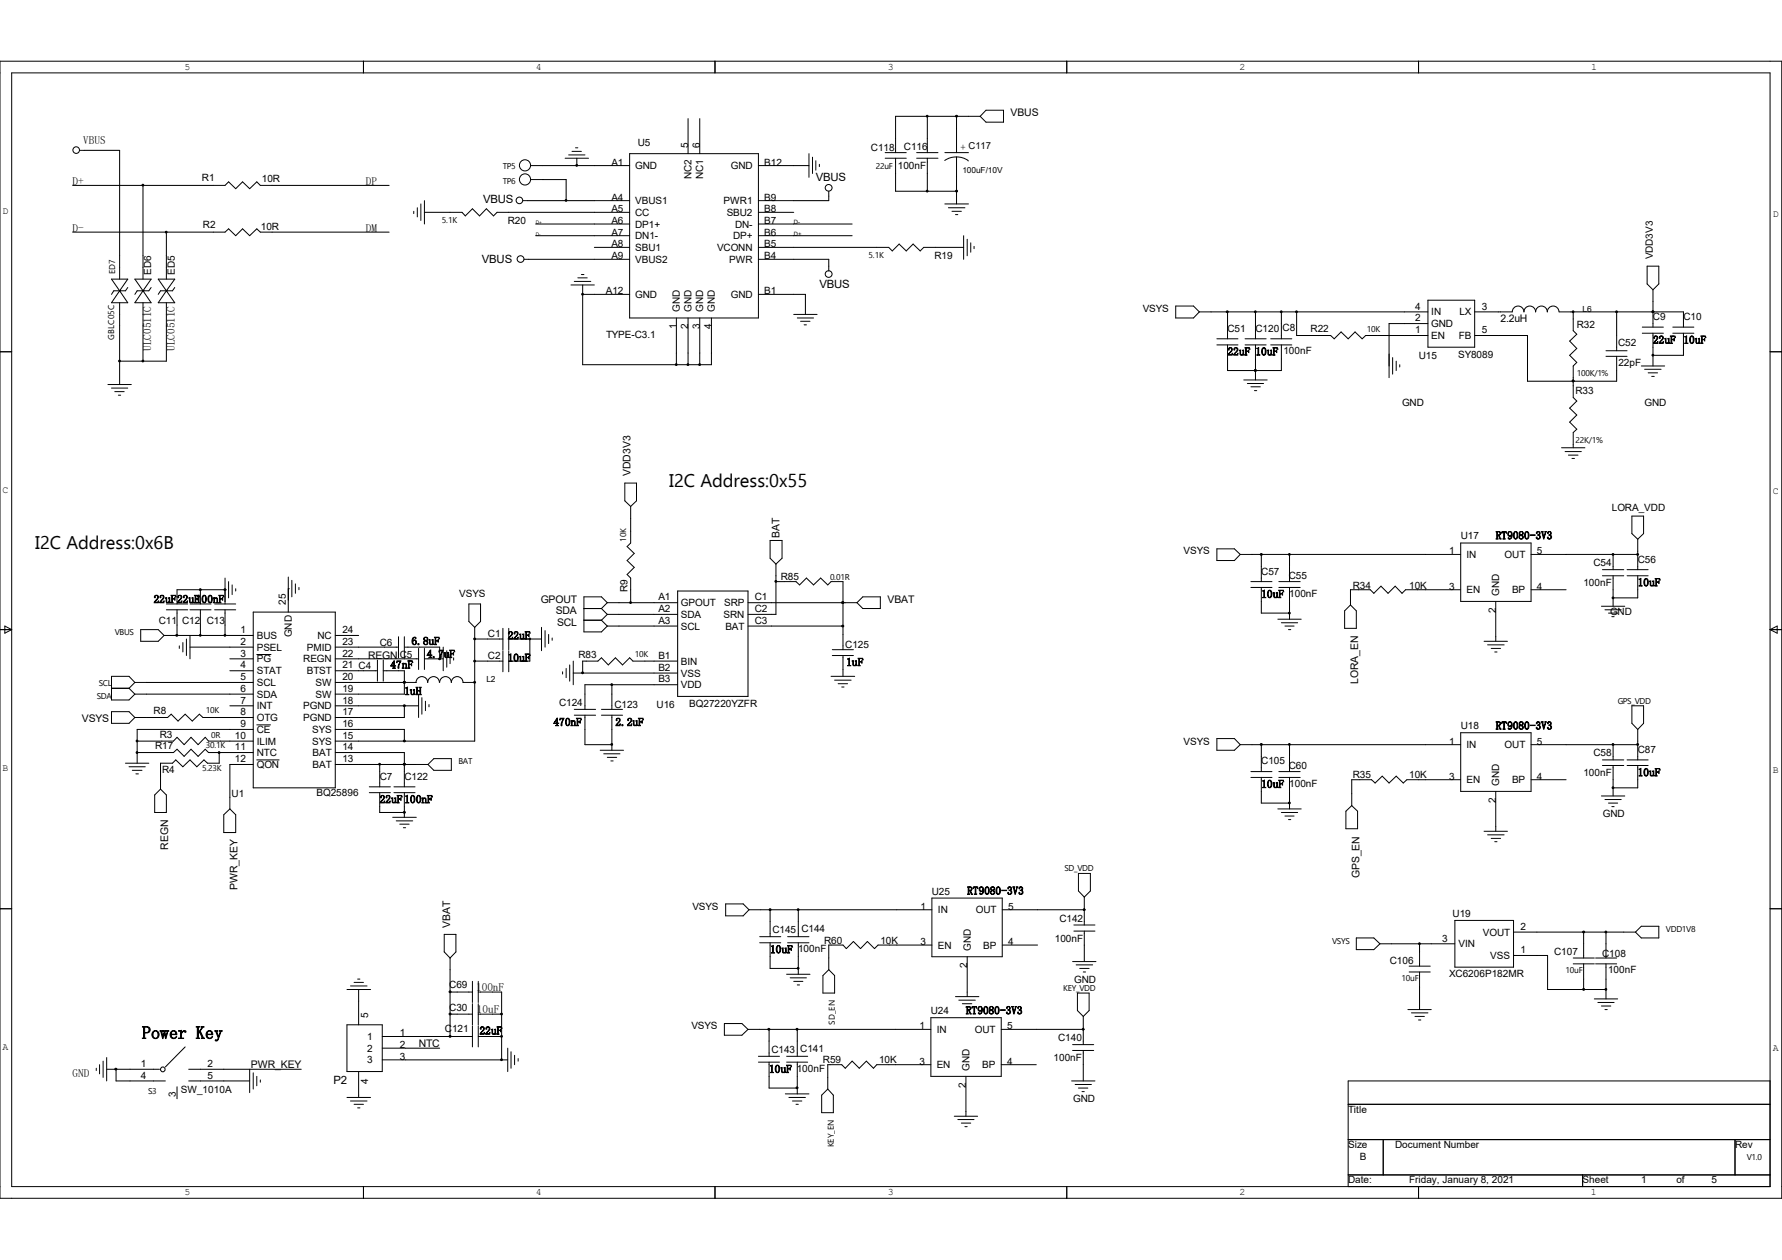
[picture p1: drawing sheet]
<svg xmlns="http://www.w3.org/2000/svg" width="297mm" height="210mm" viewBox="0 0 297 210" stroke-linecap="round" stroke-linejoin="round" font-family="sans-serif">
<g fill="none" stroke="#000" stroke-width=".17">
<path d="M0 10.2h297v189.5h-297zM1.9 12.1h293.1v185.7h-293.1zM60.6 10.2v1.9M114.7 19.8v5.8M116.6 19.8v5.8M119.2 10.2v1.9M154.6 19.4v6M159.4 19.4v6M163.4 19.4h-14.1v6M164.3 18.4h3v2h-3l-.9-1zM177.8 10.2v1.9M236.4 10.2v1.9"/>
<path d="M12.1 30.9h25.4l.6-.6 1.2 1.2 1.1-1.2 1.2 1.2 1.2-1.2 .6 .6h21.5M12.1 38.7h25.4l.6-.6 1.2 1.2 1.1-1.2 1.2 1.2 1.2-1.2 .6 .6h21.5M13.3 25.1h6.6v21.4M23.8 30.9v15.6M27.7 38.7v7.8M69 35.2v.4M69.6 34.6v1.6M70.1 34v2.7M70.7 35.4h6.3l.6 .6 1.1-1.2 1.2 1.2 1.2-1.2 1.2 1.2 .5-.6h22.1M70.7 33.4v3.9M87.2 33.4h17.7M88.5 27.6h16.4"/>
<path d="M88.5 29.9h5.9v3.5M89.3 37.3h15.6M89.3 39.3h15.6M94.2 26.4h3.9M94.8 25.8h2.7M95.3 25.2h1.6M95.9 24.6h.4M96.1 26.4v1.2M104.9 25.6h21.5v27.4h-21.5zM126.4 35.4h5.9M126.4 27.6h8.4M126.4 37.3h15.6"/>
<path d="M126.4 39.3h15.6M134.8 25.6v3.9M135.4 26.2v2.7M136 26.8v1.6M136.6 27.4v.4M138.1 31.9v1.5h-11.7M147.5 26.4h3.5M147.5 25.4h3.5M149.3 26.4v5.5h10.1M152.8 26.4h3.5M152.8 25.4h3.5M154.6 26.4v5.5"/>
<path d="M157.5 25.4h3.9M157.5 34h3.9M158.1 34.6h2.7M158.7 35.2h1.5M159.3 35.8h.3M159.4 26.2l1.2 .2 .8 .4M159.4 26.2h-.8l-1.1 .5M159.4 26.2v7.8M160.6 39.3v3.9M161.2 39.9v2.7M0 58.6h1.9M18.6 46.5h2.7l-1.4 2z"/>
<path d="M19.9 48.5h.1M19.9 48.5l1.4 2h-2.7zM19.9 50.5v13.6M21.3 47.9l-.4 .6h-1.9l-.4 .6M22.5 46.5h2.7l-1.4 2zM23.8 48.5h.1M23.8 48.5l1.4 2h-2.7zM23.8 50.5v9.7M25.2 47.9l-.4 .6h-1.9l-.4 .6M26.4 46.5h2.7l-1.4 2zM27.7 48.5h.1M27.7 50.5v9.7h-7.8"/>
<path d="M27.7 48.5l1.4 2h-2.7zM29.1 47.9l-.4 .6h-1.9l-.4 .6M87.3 43.2h17.6M95.2 47.5h3.9M95.7 46.9h2.8M96.3 46.3h1.6M96.9 45.8h.4M97.1 49.1h7.8M97.1 47.5v13.3h21.5v-7.8M99.1 41.2h5.8M112.7 53v7.8M114.7 53v7.8"/>
<path d="M116.6 53v7.8M126.4 41.2h21.7l.6 .6 1.2-1.1 1.1 1.1 1.2-1.1 1.2 1.1 .6-.6h6.6M126.4 43.2h11.7v2M126.4 49.1h7.8v3.3M132.3 52.4h3.9M132.9 53h2.7M133.4 53.6h1.6M134 54.1h.4M161.8 40.5v1.5M162.3 41.1v.3M196 51h2.9l1 1-1 1h-2.9zM199.9 52h38.1"/>
<path d="M202.8 56.5h3.5M202.8 57.5h3.5M204.6 57.5v4.3h9v-4.3M204.6 52v4.5M207.5 56.5h3.5M207.5 57.5h3.5M209.3 52v4.5M209.3 57.5v5.8M211.8 56.5h3.5M211.8 57.5h3.5M213.6 52v4.5M216.1 52v3.9h5.7l.6 .6 1.1-1.2 1.2 1.2 1.1-1.2 1.2 1.2 .6-.6h10.4"/>
<path d="M232.1 59.6v2.8M238 50h7.8v7.9h-7.8zM238 53.9h-6.5v9M245.8 55.9h8.8v7.6h14.9v-4.1M259.8 52a.97 .97 0 0 0-.9-1 .97 .97 0 0 0-1 1 .97 .97 0 0 0-1-1 .97 .97 0 0 0-1 1 .97 .97 0 0 0-.9-1 .97 .97 0 0 0-1 1 .97 .97 0 0 0-1-1 .97 .97 0 0 0-.9 1h-6.3M259.9 52h20.7v2.5M262.2 52v3.1l.6 .6-1.2 1.2 1.2 1.2-1.2 1.1 1.2 1.2-.6 .6v5.3l.6 .5-1.2 1.2 1.2 1.2-1.2 1.2 1.2 1.1-.6 .6v2.5M267.7 58.5h3.5M267.7 59.4h3.5M269.5 52v6.5M273.7 54.5h3.5M273.7 55.5h3.5"/>
<path d="M274.5 44.4h2v2.9l-1 1-1-1zM275.5 52h.1M275.5 48.3v6.2M275.5 55.5v5.5M278.8 54.5h3.5M278.8 55.5h3.5M280.6 55.5v3.7h-5.1M295 58.6h2M18 64.1h3.9M18.6 64.7h2.7M19.1 65.3h1.6M19.7 65.9h.4"/>
<path d="M207.3 63.3h3.9M207.9 63.9h2.7M208.5 64.5h1.6M209.1 65.1h.4M209.3 61.8h.1M232.7 60.2v1.6M233.3 60.8v.4M260.3 74.6h3.9M260.9 75.3h2.7M261.4 75.9h1.6M262 76.4h.4M262.2 63.5h.1"/>
<path d="M273.6 61h3.9M274.1 61.6h2.8M274.7 62.1h1.6M275.3 62.7h.4M33.4 98.3h.1M33.4 98.3v2.4M37.5 98.3h.1M37.5 98.3h-8v2.4M37.5 96.4v4.3M38.1 96.9v2.8M38.7 97.5v1.6M39.3 98.1v.4"/>
<path d="M48 98.1h.1M48 96.2v5.8M48.6 96.7v2.8M49.2 97.3v1.6M49.8 97.9v.4M104.1 80.5h2v3l-1 .9-1-.9zM105.1 84.4v6.1l-.6 .6 1.2 1.1-1.2 1.2 1.2 1.2-1.2 1.2 .6 .6v4.1M112.9 98.5h11.8v17.6h-11.8zM128.4 90.1h1.9v2.9l-1 1-.9-1zM129.3 94v8.4h-4.6M129.3 96.9h3.4l.6 .6 1.1-1.1 1.2 1.1 1.2-1.1 1.2 1.1 .5-.6h2v11.4M143.8 99.5h2.9v1.9h-2.9l-1-.9z"/>
<path d="M202.8 91.5h2.9l1 .9-1 1h-2.9zM206.7 92.4h36.8M208.5 96.9h3.5M208.5 97.9h3.5M210.2 92.4v4.5M210.2 97.9v4.3h4.7M213.1 96.9h3.6M213.1 97.9h3.6M214.9 92.4v4.5M214.9 97.9v5.3M243.5 98.3h-9.2l-.6 .6-1.2-1.2-1.1 1.2-1.2-1.2-1.2 1.2-.6-.6h-3.3v2.5M243.5 90.5h11.7v9.7h-11.7z"/>
<path d="M255.2 98.3h5.8M255.2 92.4h17.8M267.1 95h3.5M267.1 96h3.5M268.9 92.4h.1M268.9 92.4v2.6M268.9 96v5M271.2 95h3.5M271.2 96h3.5M272 86h1.9v2.9l-.9 1-1-1zM273 92.4h.1M273 89.9v5.1"/>
<path d="M273 96v3.7h-4.1M0 104.9h1.9M.8 104.4l1.1 .5-1.1 .6zM18.6 114.7h2.9M18.6 118.6h2.9l1 1-1 1h-2.9zM21.5 114.7l1 1M22.5 113.7h19.7M22.5 115.7h19.7M22.5 119.6h5.4l.6-.6 1.2 1.2 1.2-1.2 1.1 1.2 1.2-1.2 .6 .6h8.4M22.5 113.7l-1 1M22.5 113.7l-1-1h-2.9v4h2.9l1-1M23.5 104.9h2.9l.9 1-.9 1h-2.9z"/>
<path d="M27.3 105.9h14.9M27.7 101.6h3.6M27.7 100.7h3.6M29.5 101.6v4.3M29.9 107.7v.4M30.5 107.1v1.6M31.1 106.5v2.8M31.7 101.6h3.5M31.7 100.7h3.5M31.7 107.9h10.5M31.7 105.9v3.9M33.4 101.6v4.3"/>
<path d="M35.8 101.6h3.5M35.8 100.7h3.5M37.5 101.6v4.3M38.3 109.8h3.9M38.3 111.8h3.9M38.3 117.6h3.9M42.2 102h13.7v29.3h-13.7zM42.8 109.1h2.4M55.9 113.7h13.5M55.9 105.9h3.9M55.9 107.9h10.5M55.9 109.8h13.9"/>
<path d="M55.9 111.8h7M55.9 117.6h13.9M62.9 110v3.5M63.9 111.8h3.5v3.9h-11.5M63.9 110v3.5M66.4 106.1v3.5M67.4 113.7h.1M67.4 107.9h5.9v1.9M67.4 117.6v2h-11.5M67.4 106.1v3.5M69.3 113.7a.97 .97 0 0 1 1-.9 .97 .97 0 0 1 1 .9 .97 .97 0 0 1 1-.9 .97 .97 0 0 1 .9 .9M69.8 108.1v3.5"/>
<path d="M69.8 115.7v3.9M70.3 116.3v2.7M70.7 109.8h3.2M70.7 108.1v3.5M70.9 116.9v1.5M71.5 117.4v.4M73.3 109.8h.1M73.3 113.7a.97 .97 0 0 1 1-.9 .97 .97 0 0 1 .9 .9 .97 .97 0 0 1 1-.9 .97 .97 0 0 1 1 .9h1.9M73.9 107.9v3.9M74.5 108.5v2.7M75 109.1v1.5M75.6 109.6v.4"/>
<path d="M78.1 100.7h2v2.9l-1 1-1-1zM79.1 106.5h.1M79.1 113.7h.1M79.1 106.5h4.7M79.1 110.2h4.7M79.1 104.6v18.9h-23.2M83.8 104.7v3.6M83.8 108.5v3.5M84.8 106.5h5.5M84.8 104.7v3.6M84.8 108.5v3.5M88.3 106.5v3.7h-3.5"/>
<path d="M90.3 104.6v3.9M90.8 105.1v2.8M91.4 105.7v1.6M92 106.3v.4M93.8 112v.4M94.4 111.4v1.5M95 110.8v2.7M95.5 112.2h17.4M95.5 110.2v3.9M95.7 118.2h3.6M95.7 119.2h3.6M97.3 103.4h2.9"/>
<path d="M97.3 101.4h2.9M97.5 119.2v4.9h4.5M100.2 118.2h3.6M100.2 119.2h3.6M100.2 101.4l1 1M100.2 103.4l1 1M101.2 100.5h11.7M101.2 102.4h11.7M101.2 104.4h11.7M101.2 102.4l-1 1M101.2 100.5l-1-1h-2.9v5.8h2.9l1-.9M101.2 100.5l-1 .9"/>
<path d="M102 114.1v4.1M102 119.2v5.9M112.9 110.2h-7.4l-.6-.6-1.1 1.2-1.2-1.2-1.2 1.2-1.2-1.2-.5 .6h-2.6v2M112.9 114.1h-15.4v4.1M124.7 100.5h18.1M124.7 104.4h15.8M138.5 112.7h4M138.7 108.3h3.5M138.7 109.3h3.5M139.1 113.4h2.8M139.7 114h1.6M140.3 114.5h.4"/>
<path d="M140.5 100.5h.1M140.5 109.3v3.4M213 103.2h3.9M213.6 103.8h2.7M214.2 104.4h1.5M214.8 104.9h.3M225.1 100.8l1 1v2.9h-2v-2.9zM247.4 106.9h3.8M247.9 107.5h2.8M248.5 108.1h1.6M249.1 108.7h.4M249.3 100.2v6.7"/>
<path d="M266.9 101h3.9M267.5 101.6h2.7M268.1 102.2h1.5M268.6 102.8h.4M272 117.6h1.9v3l-.9 1-1-1zM295 104.9h2M295 104.9l1.2-.5v1.1zM20.9 127.2h3.9M21.5 127.8h2.7M22.1 128.4h1.6M22.6 129h.5M22.9 123.5h6l.6-.6 1.2 1.2 1.1-1.2 1.2 1.2 1.2-1.2 .6 .6h7.4"/>
<path d="M22.9 125.4h6l.6-.5 1.2 1.2 1.1-1.2 1.2 1.2 1.2-1.2 .6 .5h7.4M25.8 132.5l1-1 .9 1v2.9h-1.9zM36.5 125.4v1.8h-1.9l-.6-.5-1.2 1.1-1.1-1.1-1.2 1.1-1.2-1.1-.6 .5h-1.9v4.3M37.3 135.8l1-1 1 1v3h-2zM42.2 121.6h-19.3v5.6M42.2 127.4h-3.9v7.4M42.8 120.8h2.3M42.8 126.7h3.7M55.9 121.6h11.5v1.9M55.9 125.4h11.5v5.7M55.9 127.4h15.4M61.6 131.1h3.5"/>
<path d="M61.6 132.1h3.5M63.3 127.4v3.7M63.3 132.1v3.3h4.1M65.4 136.2h4M65.7 131.1h3.5M65.7 132.1h3.5M66 136.8h2.8M66.6 137.4h1.6M67.2 138h.4M67.4 127.4h.1M67.4 132.1v4.1M72.3 126.4h2.9v2h-2.9l-1-1z"/>
<path d="M100 125.1h3.9M100.6 125.6h2.7M101.2 126.2h1.6M101.8 126.8h.4M202.8 123.1h2.9l1 1-1 1h-2.9zM206.7 124.1h36.8M208.5 128.6h3.5M208.5 129.6h3.5M210.2 124.1v4.5M210.2 129.6v4.3h4.7M213 134.8h3.9M213.1 128.6h3.6"/>
<path d="M213.1 129.6h3.6M213.6 135.4h2.7M214.2 136h1.5M214.8 136.6h.3M214.9 124.1v4.5M214.9 129.6v5.2M224.3 135.2l1-.9 1 .9v2.9h-2zM243.5 122.1h11.7v9.8h-11.7zM243.5 130h-9l-.6 .5-1.2-1.1-1.2 1.1-1.1-1.1-1.2 1.1-.6-.5h-3.3v4.3M247.4 138.6h3.8M247.9 139.1h2.8M248.5 139.7h1.6"/>
<path d="M249.3 131.9v6.7M255.2 130h5.8M255.2 124.1h17.8M266.9 132.7h3.9M267.1 126.7h3.5M267.1 127.6h3.5M267.5 133.3h2.7M268.1 133.9h1.5M268.6 134.5h.4M268.9 124.1h.1M268.9 124.1v2.6M268.9 127.6v5.1"/>
<path d="M271.2 126.7h3.5M271.2 127.6h3.5M273 124.1h.1M273 127.6v3.7h-4.1M273 121.6v5.1M0 151.5h1.9M74 155.7h2v3l-1 1-1-1zM75 159.7v13.1M120.9 150.7h3l.9 .9-.9 1.1h-3zM124.8 151.6h30.5M126.6 156.1h3.5M126.6 157.1h3.5"/>
<path d="M128.4 151.6v4.5M128.4 157.1v4.3h4.7M131.3 156.1h3.5M131.3 157.1h3.5M133.1 151.6v4.5M133.1 157.1v5.3M155.3 157.5h-9l-.5 .6-1.2-1.2-1.2 1.2-1.2-1.2-1.1 1.2-.6-.6h-2.4v4.1M155.3 149.7h11.7v9.8h-11.7zM161.2 159.5v6.6M167 157.5h5.9M167 151.6h13.7M179 154.2h3.5"/>
<path d="M179 155.2h3.5M179.7 145.6h2v2.9l-1 1-1-1zM180.7 151.6h.1M180.7 149.5v4.7M180.7 155.2v5.1M226.1 156.3h2.9l1 1-1 1h-2.9zM230 157.3h12.5M236.6 157.3v3.7M242.5 153.4h9.8v7.8h-9.8zM249.1 140.3h.4M252.3 159.3h5.6v5.6h9.8M252.3 155.4h20.3"/>
<path d="M262.2 159.7h3.5M263.9 155.4v4.3M265.9 159.7h3.6M267.7 155.4v4.3M272.6 155.4l1-1h2.9v1.9h-2.9zM295 151.5h2M16 178.1v.3M16.6 177.5v1.5M17.2 176.9v2.7M17.8 178.2h8.8M17.8 176.3v3.9M19.3 178.2v2h8.3"/>
<path d="M30.9 174.5l-3.3 3.3M31.5 178.2h18.7M41.6 178.2v3.9M42.2 178.8v2.7M42.8 179.4v1.6M57.8 170.8h5.9v7.8h-5.9zM57.8 164.9h4M58.4 164.3h2.8M59 163.7h1.6M59.6 163.2h.4M59.8 164.9v5.9M59.8 178.6v4.3"/>
<path d="M63.7 172.8h15M63.7 174.7h9.6M63.7 176.7h20.9M75 169h3.7M75 165.4h3.7M78.7 163.6v3.5M78.7 167.3v3.5M78.7 171v3.5M79.7 172.8h3.9M79.7 163.6v3.5M79.7 167.3v3.5M79.7 171v3.5"/>
<path d="M79.7 169h3.9M79.7 165.4h3.9v11.3M84.6 174.7v3.9M85.2 175.3v2.8M85.8 175.9v1.6M86.4 176.4v.5M120.7 170.6h3l1 1-1 1h-3zM124.7 171.6h30.5M126.4 176.1h3.5M126.4 177h3.5M128.2 171.6v4.5M128.2 177v4.4h4.7"/>
<path d="M131.1 176.1h3.5M131.1 177h3.5M131.1 162.4h3.9M131.7 163h2.7M132.3 163.6h1.5M132.9 171.6v4.5M132.9 177v5.3M132.9 164.2h.4M137.2 162.6l.9-1 1 1v2.9h-1.9zM155.2 177.5h-9.1l-.5 .6-1.2-1.2-1.2 1.2-1.2-1.2-1.1 1.2-.6-.6h-2.3v4M155.2 169.6h11.7v9.8h-11.7zM159.3 166.1h3.9"/>
<path d="M159.8 166.7h2.8M160.4 167.3h1.6M161 179.4v6.7M161 167.9h.4M166.9 177.5h5.8M166.9 171.6h13.7M178.8 174.1h3.5M178.8 175.1h3.5M178.8 160.3h3.9M179.4 160.8h2.7M179.6 165.5h1.9v2.9l-.9 1-1-1zM180 161.4h1.5"/>
<path d="M180.6 171.6h.1M180.6 162h.3M180.6 169.4v4.7M180.6 175.1v5.1M234.7 168.3h3.8M234.9 162h3.5M234.9 161h3.5M235.2 168.8h2.8M235.8 169.4h1.6M236.4 170h.4M236.6 162v6.3M262.2 160.7h3.5"/>
<path d="M263.9 160.7v4.2M265.7 166.5h3.9M265.9 160.7h3.6M266.3 167.1h2.7M266.9 167.7h1.6M267.5 168.3h.4M267.7 160.7v5.8M29.5 181.1v2M31.5 180.2h10.1M43.4 180v.4M57.8 182.9h4M58.4 183.5h2.8"/>
<path d="M59 184.1h1.6M59.6 184.7h.4M60.6 197.8v1.9M119.2 197.8v1.9M130.9 182.3h3.9M131.5 182.9h2.7M132.1 183.5h1.5M132.7 184.1h.4M136.9 182.5l1.1-1 .9 1v3h-2zM159 186.1h3.9M159.6 186.6h2.7M160.2 187.2h1.6"/>
<path d="M160.8 187.8h.4M177.8 197.8v1.9M178.6 180.2h3.9M179.2 180.8h2.7M179.7 181.4h1.6M180.3 181.9h.4M224.7 184.1h70.3M224.7 189.9h70.3M224.7 195.8h70.3M230.5 189.9v5.9M236.4 197.8v1.9M263.8 195.8v2"/>
<path d="M289.2 189.9v5.9M295 180.2h-70.3v17.6"/>
<circle cx="12.7" cy="25" r=".55"/>
<circle cx="86.6" cy="33.4" r=".55"/>
<circle cx="87.5" cy="27.6" r=".93"/>
<circle cx="87.5" cy="29.9" r=".93"/>
<circle cx="138.1" cy="31.3" r=".56"/>
<circle cx="86.8" cy="43.2" r=".56"/>
<circle cx="138.1" cy="45.7" r=".56"/>
<circle cx="27.1" cy="178.2" r=".39"/>
</g>
<g fill="#000" stroke="#000" stroke-width=".17">
<path d="M159.3 19.3h.2v.2h-.2z" fill-rule="evenodd"/>
<path d="M159.3 31.8h.2v.2h-.2z" fill-rule="evenodd"/>
<path d="M204.4 51.9h.3v.2h-.3z" fill-rule="evenodd"/>
<path d="M210.1 92.3h.2v.2h-.2z" fill-rule="evenodd"/>
<path d="M29.3 105.8h.3v.2h-.3z" fill-rule="evenodd"/>
<path d="M67.3 117.5h.2v.2h-.2z" fill-rule="evenodd"/>
<path d="M67.3 113.6h.2v.2h-.2z" fill-rule="evenodd"/>
<path d="M67.3 113.6h.2v.2h-.2z" fill-rule="evenodd"/>
<path d="M140.3 100.3h.3v.2h-.3z" fill-rule="evenodd"/>
<path d="M140.3 104.2h.3v.3h-.3z" fill-rule="evenodd"/>
<path d="M140.3 100.3h.3v.2h-.3z" fill-rule="evenodd"/>
<path d="M67.3 123.4h.2v.2h-.2z" fill-rule="evenodd"/>
<path d="M67.3 127.3h.2v.2h-.2z" fill-rule="evenodd"/>
<path d="M67.3 127.3h.2v.2h-.2z" fill-rule="evenodd"/>
<path d="M67.3 135.3h.2v.2h-.2z" fill-rule="evenodd"/>
<path d="M210.1 124h.2v.2h-.2z" fill-rule="evenodd"/>
<path d="M128.2 151.5h.3v.2h-.3z" fill-rule="evenodd"/>
<path d="M263.8 155.2h.3v.2h-.3z" fill-rule="evenodd"/>
<path d="M19.2 178.1h.2v.2h-.2z" fill-rule="evenodd"/>
<path d="M74.9 172.6h.2v.2h-.2z" fill-rule="evenodd"/>
<path d="M74.9 168.9h.2v.2h-.2z" fill-rule="evenodd"/>
<path d="M74.9 165.2h.2v.2h-.2z" fill-rule="evenodd"/>
<path d="M128 171.5h.3v.2h-.3z" fill-rule="evenodd"/>
<path d="M132.7 171.5h.3v.2h-.3z" fill-rule="evenodd"/>
<path d="M263.8 164.8h.3v.2h-.3z" fill-rule="evenodd"/>
<path d="M132.7 181.2h.3v.2h-.3z" fill-rule="evenodd"/>
<circle cx="154.5" cy="19.4" r=".15"/>
<circle cx="23.8" cy="30.9" r=".15"/>
<circle cx="27.7" cy="38.7" r=".15"/>
<circle cx="94.3" cy="33.4" r=".15"/>
<circle cx="96.1" cy="27.6" r=".15"/>
<circle cx="154.5" cy="31.9" r=".15"/>
<circle cx="97.1" cy="49" r=".15"/>
<circle cx="209.2" cy="52" r=".15"/>
<circle cx="213.6" cy="52" r=".15"/>
<circle cx="216.1" cy="52" r=".15"/>
<circle cx="262.2" cy="52" r=".15"/>
<circle cx="269.4" cy="52" r=".15"/>
<circle cx="275.5" cy="52" r=".15"/>
<circle cx="275.5" cy="59.2" r=".15"/>
<circle cx="19.9" cy="60.2" r=".15"/>
<circle cx="23.8" cy="60.2" r=".15"/>
<circle cx="112.7" cy="60.8" r=".15"/>
<circle cx="114.7" cy="60.8" r=".15"/>
<circle cx="116.6" cy="60.8" r=".15"/>
<circle cx="209.2" cy="61.7" r=".15"/>
<circle cx="262.2" cy="63.5" r=".15"/>
<circle cx="33.4" cy="98.3" r=".15"/>
<circle cx="37.5" cy="98.3" r=".15"/>
<circle cx="129.3" cy="96.9" r=".15"/>
<circle cx="214.9" cy="92.4" r=".15"/>
<circle cx="268.8" cy="99.7" r=".15"/>
<circle cx="268.8" cy="92.4" r=".15"/>
<circle cx="272.9" cy="92.4" r=".15"/>
<circle cx="33.4" cy="105.9" r=".15"/>
<circle cx="37.5" cy="105.9" r=".15"/>
<circle cx="73.3" cy="109.8" r=".15"/>
<circle cx="79.1" cy="106.5" r=".15"/>
<circle cx="79.1" cy="113.7" r=".15"/>
<circle cx="79.1" cy="110.2" r=".15"/>
<circle cx="88.3" cy="106.5" r=".15"/>
<circle cx="97.1" cy="112.1" r=".15"/>
<circle cx="102" cy="114.1" r=".15"/>
<circle cx="105.1" cy="100.4" r=".15"/>
<circle cx="214.9" cy="102.2" r=".15"/>
<circle cx="22.8" cy="125.4" r=".15"/>
<circle cx="22.8" cy="123.5" r=".15"/>
<circle cx="36.5" cy="125.4" r=".15"/>
<circle cx="63.3" cy="127.4" r=".15"/>
<circle cx="102" cy="124.1" r=".15"/>
<circle cx="214.9" cy="133.8" r=".15"/>
<circle cx="214.9" cy="124.1" r=".15"/>
<circle cx="268.8" cy="131.3" r=".15"/>
<circle cx="268.8" cy="124.1" r=".15"/>
<circle cx="272.9" cy="124.1" r=".15"/>
<circle cx="133" cy="151.6" r=".15"/>
<circle cx="180.7" cy="151.6" r=".15"/>
<circle cx="236.6" cy="157.3" r=".15"/>
<circle cx="267.7" cy="155.3" r=".15"/>
<circle cx="83.6" cy="172.7" r=".15"/>
<circle cx="83.6" cy="176.6" r=".15"/>
<circle cx="83.6" cy="169" r=".15"/>
<circle cx="133" cy="161.4" r=".15"/>
<circle cx="180.5" cy="171.6" r=".15"/>
<circle cx="267.7" cy="164.9" r=".15"/>
</g>
<g font-size="3.1">
<text x="111.5" y="81.1">I2C Address:0x55</text>
<text x="5.9" y="91.5">I2C Address:0x6B</text>
</g>
<text font-size="3" x="23.7" y="173.1">Power Key</text>
<g font-size="1.9">
<text x="13.9" y="24">VBUS</text>
<text x="12.1" y="30.9">D+</text>
<text x="61" y="30.9">DP</text>
<text x="80.5" y="33.9">VBUS</text>
<text x="136" y="30.2">VBUS</text>
<text x="12.1" y="38.7">D-</text>
<text x="61" y="38.7">DM</text>
<text x="80.3" y="43.9">VBUS</text>
<text x="136.6" y="48">VBUS</text>
<text x="25.2" y="58.5" transform="rotate(-90 25.2 58.5)">ULC0511C</text>
<text x="29.1" y="58.5" transform="rotate(-90 29.1 58.5)">ULC0511C</text>
<text x="204.6" y="59.2">22uF 10uF 100nF</text>
<text x="275.5" y="57.3">22uF 10uF</text>
<text x="249.3" y="89.9">RT9080-3V3</text>
<text x="25.6" y="100.5">22uF22uF100nF</text>
<text x="210.2" y="99.7">10uF 100nF</text>
<text x="273" y="97.7">10uF</text>
<text x="68.6" y="107.5">6.8uF</text>
<text x="84.6" y="106.6">22uF</text>
<text x="65.1" y="111.4">47nF</text>
<text x="71.1" y="109.6">4.7uF</text>
<text x="84.6" y="110.3">10uF</text>
<text x="141.1" y="111">1uF</text>
<text x="67.4" y="115.8">1uH</text>
<text x="92.2" y="121">470nF</text>
<text x="102.6" y="121">2.2uF</text>
<text x="249.3" y="121.6">RT9080-3V3</text>
<text x="210.2" y="131.3">10uF 100nF</text>
<text x="273" y="129.4">10uF</text>
<text x="63.3" y="133.9">22uF 100nF</text>
<text x="161.2" y="149.1">RT9080-3V3</text>
<text x="128.4" y="158.9">10uF 100nF</text>
<text x="79.4" y="165.2">100nF</text>
<text x="79.5" y="168.9">10uF</text>
<text x="79.9" y="172.4">22uF</text>
<text x="161" y="169">RT9080-3V3</text>
<text x="12.1" y="179.6">GND</text>
<text x="128.2" y="178.8">10uF 100nF</text>
<text x="55.6" y="180.7">P2</text>
</g>
<g font-size="1.7">
<text x="168.4" y="19.4">VBUS</text>
<text x="101.9" y="27.6">A1</text>
<text x="105.9" y="28.2">GND</text>
<text x="106.3" y="24.3">U5</text>
<text x="114.7" y="24.6" transform="rotate(-90 114.7 24.6)">5</text>
<text x="115.3" y="29.9" transform="rotate(-90 115.3 29.9)">NC2</text>
<text x="116.6" y="24.6" transform="rotate(-90 116.6 24.6)">6</text>
<text x="117.2" y="29.9" transform="rotate(-90 117.2 29.9)">NC1</text>
<text x="121.8" y="28.2">GND</text>
<text x="127.4" y="27.6">B12</text>
<text x="145.2" y="25.2">C118</text>
<text x="149.6" y="28.2">100nF</text>
<text x="150.7" y="25.1">C116</text>
<text x="33.7" y="30.1">R1</text>
<text x="43.6" y="30.3">10R</text>
<text x="101.9" y="33.4">A4</text>
<text x="101.9" y="35.4">A5</text>
<text x="105.9" y="34">VBUS1</text>
<text x="105.9" y="36">CC</text>
<text x="120.6" y="34">PWR1</text>
<text x="121.1" y="36">SBU2</text>
<text x="127.4" y="35.4">B8</text>
<text x="127.4" y="33.4">B9</text>
<text x="33.8" y="37.9">R2</text>
<text x="43.5" y="38.4">10R</text>
<text x="84.6" y="37.3">R20</text>
<text x="101.9" y="37.3">A6</text>
<text x="101.9" y="39.3">A7</text>
<text x="101.9" y="41.2">A8</text>
<text x="105.9" y="37.9">DP1+</text>
<text x="105.9" y="39.9">DN1-</text>
<text x="105.9" y="41.8">SBU1</text>
<text x="119.5" y="41.8">VCONN</text>
<text x="122.2" y="39.9">DP+</text>
<text x="122.5" y="37.9">DN-</text>
<text x="127.4" y="41.2">B5</text>
<text x="127.4" y="39.3">B6</text>
<text x="127.4" y="37.3">B7</text>
<text x="25.2" y="45.8" transform="rotate(-90 25.2 45.8)">ED6</text>
<text x="29.1" y="45.8" transform="rotate(-90 29.1 45.8)">ED5</text>
<text x="101.9" y="43.2">A9</text>
<text x="105.9" y="43.8">VBUS2</text>
<text x="121.5" y="43.8">PWR</text>
<text x="127.4" y="43.2">B4</text>
<text x="155.7" y="43.2">R19</text>
<text x="275.5" y="43.2" transform="rotate(-90 275.5 43.2)">VDD3V3</text>
<text x="101" y="49.1">A12</text>
<text x="105.9" y="49.7">GND</text>
<text x="113.3" y="52" transform="rotate(-90 113.3 52)">GND</text>
<text x="115.3" y="52" transform="rotate(-90 115.3 52)">GND</text>
<text x="117.2" y="52" transform="rotate(-90 117.2 52)">GND</text>
<text x="119.2" y="52" transform="rotate(-90 119.2 52)">GND</text>
<text x="121.8" y="49.7">GND</text>
<text x="127.4" y="49.1">B1</text>
<text x="190.5" y="52">VSYS</text>
<text x="235.9" y="53.6">2</text>
<text x="235.9" y="51.6">4</text>
<text x="238.5" y="52.6">IN</text>
<text x="243.2" y="52.6">LX</text>
<text x="247" y="51.6">3</text>
<text x="250.1" y="53.7">2.2uH</text>
<text x="275.5" y="53.4">C9</text>
<text x="280.6" y="53.4">C10</text>
<text x="101" y="56.3">TYPE-C3.1</text>
<text x="112.7" y="54.9" transform="rotate(-90 112.7 54.9)">1</text>
<text x="114.7" y="54.9" transform="rotate(-90 114.7 54.9)">2</text>
<text x="116.6" y="54.9" transform="rotate(-90 116.6 54.9)">3</text>
<text x="118.6" y="54.9" transform="rotate(-90 118.6 54.9)">4</text>
<text x="204.6" y="55.3">C51</text>
<text x="209.3" y="55.3">C120 C8</text>
<text x="218.4" y="55.3">R22</text>
<text x="235.9" y="55.5">1</text>
<text x="236.5" y="59.8">U15</text>
<text x="238.5" y="56.5">EN</text>
<text x="238.5" y="54.5">GND</text>
<text x="243" y="59.6">SY8089</text>
<text x="243.1" y="56.5">FB</text>
<text x="247" y="55.5">5</text>
<text x="262.8" y="54.7">R32</text>
<text x="269.7" y="57.7">C52</text>
<text x="262.6" y="65.7">R33</text>
<text x="269.7" y="61">22pF</text>
<text x="233.7" y="67.6">GND</text>
<text x="274.1" y="67.6">GND</text>
<text x="105.1" y="79.3" transform="rotate(-90 105.1 79.3)">VDD3V3</text>
<text x="129.9" y="89.7" transform="rotate(-90 129.9 89.7)">BAT</text>
<text x="243.5" y="89.9">U17</text>
<text x="268.6" y="85.2">LORA_VDD</text>
<text x="197.3" y="92.4">VSYS</text>
<text x="210.2" y="95.8">C57</text>
<text x="241.6" y="92.4">1</text>
<text x="244.4" y="93">IN</text>
<text x="250.8" y="93">OUT</text>
<text x="256.2" y="92.4">5</text>
<text x="265.6" y="94.4">C54</text>
<text x="273" y="93.8">C56</text>
<text x="47.7" y="100.8" transform="rotate(-90 47.7 100.8)">25</text>
<text x="76.5" y="99.5">VSYS</text>
<text x="90.1" y="100.5">GPOUT</text>
<text x="104.6" y="98.7" transform="rotate(-90 104.6 98.7)">R9</text>
<text x="109.7" y="100">A1</text>
<text x="113.5" y="101">GPOUT</text>
<text x="120.7" y="101">SRP</text>
<text x="125.8" y="100">C1</text>
<text x="130.1" y="96.7">R85</text>
<text x="147.9" y="100.5">VBAT</text>
<text x="214.8" y="96.6">C55</text>
<text x="225.5" y="98.1">R34</text>
<text x="234.9" y="98.1">10K</text>
<text x="241.6" y="98.3">3</text>
<text x="244.4" y="98.9">EN</text>
<text x="249.9" y="99.3" transform="rotate(-90 249.9 99.3)">GND</text>
<text x="252" y="98.9">BP</text>
<text x="256.2" y="98.3">4</text>
<text x="263.9" y="97.7">100nF</text>
<text x="26.5" y="104">C11 C12 C13</text>
<text x="40.1" y="105.5">1</text>
<text x="40.1" y="107.5">2</text>
<text x="42.8" y="106.5">BUS</text>
<text x="48.6" y="106.3" transform="rotate(-90 48.6 106.3)">GND</text>
<text x="52.9" y="106.5">NC</text>
<text x="57.1" y="107.5">23</text>
<text x="57.1" y="105.5">24</text>
<text x="63.3" y="107.7">C6</text>
<text x="81.3" y="106.1">C1</text>
<text x="92.6" y="102.4">SDA</text>
<text x="92.8" y="104.4">SCL</text>
<text x="109.7" y="102">A2</text>
<text x="109.7" y="104">A3</text>
<text x="113.5" y="103">SDA</text>
<text x="113.5" y="104.9">SCL</text>
<text x="120.6" y="103">SRN</text>
<text x="120.9" y="104.9">BAT</text>
<text x="125.8" y="102">C2</text>
<text x="125.8" y="104">C3</text>
<text x="249.3" y="102.2" transform="rotate(-90 249.3 102.2)">2</text>
<text x="268.4" y="102.4">GND</text>
<text x="40.1" y="109.4">3</text>
<text x="40.1" y="111.4">4</text>
<text x="40.1" y="113.4">5</text>
<text x="42.8" y="108.5">PSEL</text>
<text x="42.8" y="110.4">PG</text>
<text x="42.8" y="112.4">STAT</text>
<text x="50.5" y="110.4">REGN</text>
<text x="51.1" y="112.4">BTST</text>
<text x="51.1" y="108.5">PMID</text>
<text x="57.1" y="113.4">20</text>
<text x="57.1" y="111.4">21 C4</text>
<text x="57.1" y="109.4">22</text>
<text x="61.3" y="109.8">REGN</text>
<text x="66.6" y="109.6">C5</text>
<text x="81.3" y="109.9">C2</text>
<text x="96.4" y="109.6">R83</text>
<text x="109.7" y="109.8">B1</text>
<text x="109.7" y="111.8">B2</text>
<text x="109.7" y="113.7">B3</text>
<text x="113.5" y="110.8">BIN</text>
<text x="113.5" y="112.8">VSS</text>
<text x="140.9" y="108.1">C125</text>
<text x="25.6" y="119">R8</text>
<text x="40.1" y="115.3">6</text>
<text x="40.1" y="117.3">7</text>
<text x="40.1" y="119.2">8</text>
<text x="42.8" y="114.3">SCL</text>
<text x="42.8" y="116.3">SDA</text>
<text x="42.8" y="118.2">INT</text>
<text x="50.5" y="118.2">PGND</text>
<text x="52.6" y="116.3">SW</text>
<text x="52.6" y="114.3">SW</text>
<text x="57.1" y="119.2">17</text>
<text x="57.1" y="117.3">18</text>
<text x="57.1" y="115.3">19</text>
<text x="93.2" y="117.6">C124</text>
<text x="102.4" y="118">C123</text>
<text x="109.4" y="118">U16</text>
<text x="113.5" y="114.7">VDD</text>
<text x="114.9" y="117.9">BQ27220YZFR</text>
<text x="226.4" y="114" transform="rotate(-90 226.4 114)">LORA_EN</text>
<text x="13.6" y="120.4">VSYS</text>
<text x="25.9" y="124.9">R17</text>
<text x="26.6" y="122.9">R3</text>
<text x="39.2" y="123.1">10</text>
<text x="39.2" y="125.1">11</text>
<text x="40.1" y="121.2">9</text>
<text x="42.8" y="120.2">OTG</text>
<text x="42.8" y="122.2">CE</text>
<text x="42.8" y="124.1">ILIM</text>
<text x="50.5" y="120.2">PGND</text>
<text x="52" y="124.1">SYS</text>
<text x="52" y="122.2">SYS</text>
<text x="57.1" y="125.1">14</text>
<text x="57.1" y="123.1">15</text>
<text x="57.1" y="121.2">16</text>
<text x="197.3" y="124.1">VSYS</text>
<text x="241.6" y="124.1">1</text>
<text x="243.5" y="121.6">U18</text>
<text x="244.4" y="124.7">IN</text>
<text x="250.8" y="124.7">OUT</text>
<text x="256.2" y="124.1">5</text>
<text x="273" y="125.4">C87</text>
<text x="27" y="128.8">R4</text>
<text x="39.2" y="127">12</text>
<text x="42.8" y="126">NTC</text>
<text x="42.8" y="128">QON</text>
<text x="52.1" y="128">BAT</text>
<text x="52.1" y="126">BAT</text>
<text x="57.1" y="127">13</text>
<text x="63.3" y="130">C7</text>
<text x="67.4" y="130">C122</text>
<text x="210.2" y="127.4">C105</text>
<text x="214.8" y="128.2">C60</text>
<text x="225.5" y="129.8">R35</text>
<text x="234.9" y="129.8">10K</text>
<text x="241.6" y="130">3</text>
<text x="244.4" y="130.6">EN</text>
<text x="249.9" y="130.9" transform="rotate(-90 249.9 130.9)">GND</text>
<text x="252" y="130.6">BP</text>
<text x="256.2" y="130">4</text>
<text x="263.9" y="129.4">100nF</text>
<text x="265.6" y="126.1">C58</text>
<text x="38.6" y="132.9">U1</text>
<text x="52.7" y="132.7">BQ25896</text>
<text x="249.3" y="133.8" transform="rotate(-90 249.3 133.8)">2</text>
<text x="267.2" y="136.2">GND</text>
<text x="28" y="141.6" transform="rotate(-90 28 141.6)">REGN</text>
<text x="39.6" y="148.4" transform="rotate(-90 39.6 148.4)">PWR_KEY</text>
<text x="155.3" y="149.1">U25</text>
<text x="226.6" y="146.4" transform="rotate(-90 226.6 146.4)">GPS_EN</text>
<text x="75" y="154.6" transform="rotate(-90 75 154.6)">VBAT</text>
<text x="115.4" y="151.6">VSYS</text>
<text x="128.7" y="155.6">C145 C144</text>
<text x="153.4" y="151.6">1</text>
<text x="156.3" y="152.2">IN</text>
<text x="162.6" y="152.2">OUT</text>
<text x="168" y="151.6">5</text>
<text x="176.6" y="153.6">C142</text>
<text x="242.1" y="152.8">U19</text>
<text x="247.1" y="156">VOUT</text>
<text x="253.4" y="155">2</text>
<text x="137.4" y="157.3">R60</text>
<text x="146.7" y="157.3">10K</text>
<text x="153.4" y="157.5">3</text>
<text x="156.3" y="158.1">EN</text>
<text x="161.2" y="161.4" transform="rotate(-90 161.2 161.4)">2</text>
<text x="161.8" y="158.5" transform="rotate(-90 161.8 158.5)">GND</text>
<text x="163.9" y="158.1">BP</text>
<text x="168" y="157.5">4</text>
<text x="175.8" y="156.9">100nF</text>
<text x="231.6" y="160.7">C106</text>
<text x="240.4" y="156.9">3</text>
<text x="243.1" y="157.9">VIN</text>
<text x="248.4" y="159.9">VSS</text>
<text x="253.4" y="158.9">1</text>
<text x="259" y="159.3">C107</text>
<text x="267" y="159.5">C108</text>
<text x="74.9" y="164.8">C69</text>
<text x="179" y="163.8">GND</text>
<text x="241.6" y="162.8">XC6206P182MR</text>
<text x="268" y="162.2">100nF</text>
<text x="61.2" y="173.4">1</text>
<text x="61.4" y="169.6" transform="rotate(-90 61.4 169.6)">5</text>
<text x="66.6" y="172.8">1</text>
<text x="74.2" y="172">C121</text>
<text x="74.9" y="168.5">C30</text>
<text x="115.2" y="171.6">VSYS</text>
<text x="153.2" y="171.6">1</text>
<text x="155.2" y="169">U24</text>
<text x="156.1" y="172.2">IN</text>
<text x="162.5" y="172.2">OUT</text>
<text x="167.9" y="171.6">5</text>
<text x="176.4" y="173.6">C140</text>
<text x="23.5" y="177.8">1</text>
<text x="23.5" y="179.8">4</text>
<text x="34.6" y="177.8">2</text>
<text x="34.6" y="179.8">5</text>
<text x="41.8" y="178.1">PWR_KEY</text>
<text x="61.2" y="175.3">2</text>
<text x="61.2" y="177.2">3</text>
<text x="66.6" y="174.7">2</text>
<text x="66.6" y="176.7">3</text>
<text x="69.8" y="174.5">NTC</text>
<text x="128.6" y="175.5">C143 C141</text>
<text x="137.2" y="177.2">R59</text>
<text x="146.5" y="177.2">10K</text>
<text x="153.2" y="177.5">3</text>
<text x="156.1" y="178.1">EN</text>
<text x="161.6" y="178.4" transform="rotate(-90 161.6 178.4)">GND</text>
<text x="163.7" y="178.1">BP</text>
<text x="167.9" y="177.5">4</text>
<text x="175.6" y="176.9">100nF</text>
<text x="29.3" y="182.9" transform="rotate(-90 29.3 182.9)">3</text>
<text x="30.1" y="182.2">SW_1010A</text>
<text x="61.4" y="180.7" transform="rotate(-90 61.4 180.7)">4</text>
<text x="161" y="181.3" transform="rotate(-90 161 181.3)">2</text>
<text x="178.9" y="183.7">GND</text>
<text x="224.7" y="185.5">Title</text>
<text x="224.7" y="191.3">Size</text>
<text x="232.5" y="191.3">Document Number</text>
<text x="289.2" y="191.3">Rev</text>
<text x="224.7" y="197.2">Date:</text>
<text x="226.7" y="193.3">B</text>
<text x="234.9" y="197.2">Friday, January 8, 2021</text>
<text x="263.8" y="197.2">Sheet</text>
<text x="273.6" y="197.2">1</text>
<text x="279.4" y="197.2">of</text>
<text x="285.3" y="197.2">5</text>
</g>
<g font-size="1.6">
<text x="30.7" y="11.6">5</text>
<text x="89.3" y="11.6">4</text>
<text x="148" y="11.6">3</text>
<text x="206.6" y="11.6">2</text>
<text x="265.2" y="11.6">1</text>
<text x="160" y="25.1">+ C117</text>
<text x=".4" y="35.7">D</text>
<text x="295.5" y="36.1">D</text>
<text x=".4" y="82.2">C</text>
<text x="295.5" y="82.4">C</text>
<text x=".4" y="128.5">B</text>
<text x="295.5" y="128.9">B</text>
<text x=".4" y="175">A</text>
<text x="295.5" y="175.2">A</text>
<text x="30.7" y="199.3">5</text>
<text x="89.3" y="199.3">4</text>
<text x="148" y="199.3">3</text>
<text x="206.6" y="199.3">2</text>
<text x="265.2" y="199.3">1</text>
</g>
<g font-size="1.4">
<text x="83.8" y="28.2">TP5</text>
<text x="146" y="28.2">22uF</text>
<text x="160.4" y="28.9">100uF/10V</text>
<text x="83.8" y="30.7">TP6</text>
<text x="73.7" y="37.2">5.1K</text>
<text x="19.2" y="45.7" transform="rotate(-90 19.2 45.7)">ED7</text>
<text x="144.8" y="43">5.1K</text>
<text x="263.8" y="52">L6</text>
<text x="19" y="56.6" transform="rotate(-90 19 56.6)">GBLC05C</text>
<text x="227.8" y="55.3">10K</text>
<text x="262.8" y="62.7">100K/1%</text>
<text x="262.6" y="73.9">22K/1%</text>
<text x="104.4" y="90.3" transform="rotate(-90 104.4 90.3)">10K</text>
<text x="138.3" y="96.7">0.01R</text>
<text x="19.1" y="105.9">VBUS</text>
<text x="81.1" y="113.7">L2</text>
<text x="105.8" y="109.4">10K</text>
<text x="16.1" y="116.5">SDA</text>
<text x="16.5" y="114.3">SCL</text>
<text x="34.3" y="118.8">10K</text>
<text x="269.6" y="117.3">GPS_VDD</text>
<text x="34.3" y="124.7">30.1K</text>
<text x="35.2" y="122.9">0R</text>
<text x="33.7" y="128.6">5.23K</text>
<text x="76.4" y="127.4">BAT</text>
<text x="177.4" y="145.2">SD_VDD</text>
<text x="277.7" y="155.4">VDD1V8</text>
<text x="222" y="157.3">VSYS</text>
<text x="177.2" y="165.1">KEY_VDD</text>
<text x="233.6" y="163.6">10uF</text>
<text x="260.9" y="162.2">10uF</text>
<text x="139.2" y="170.8" transform="rotate(-90 139.2 170.8)">SD_EN</text>
<text x="24.7" y="182.3">S3</text>
<text x="139" y="191.3" transform="rotate(-90 139 191.3)">KEY_EN</text>
<text x="291.1" y="193.3">V1.0</text>
</g>
<g font-size="1">
<text x="132.3" y="39.3">D+</text>
<text x="132.3" y="37.3">D-</text>
</g>
<g font-size=".8">
<text x="89.3" y="37.3">D+</text>
<text x="89.3" y="39.3">D-</text>
</g>
</svg>
